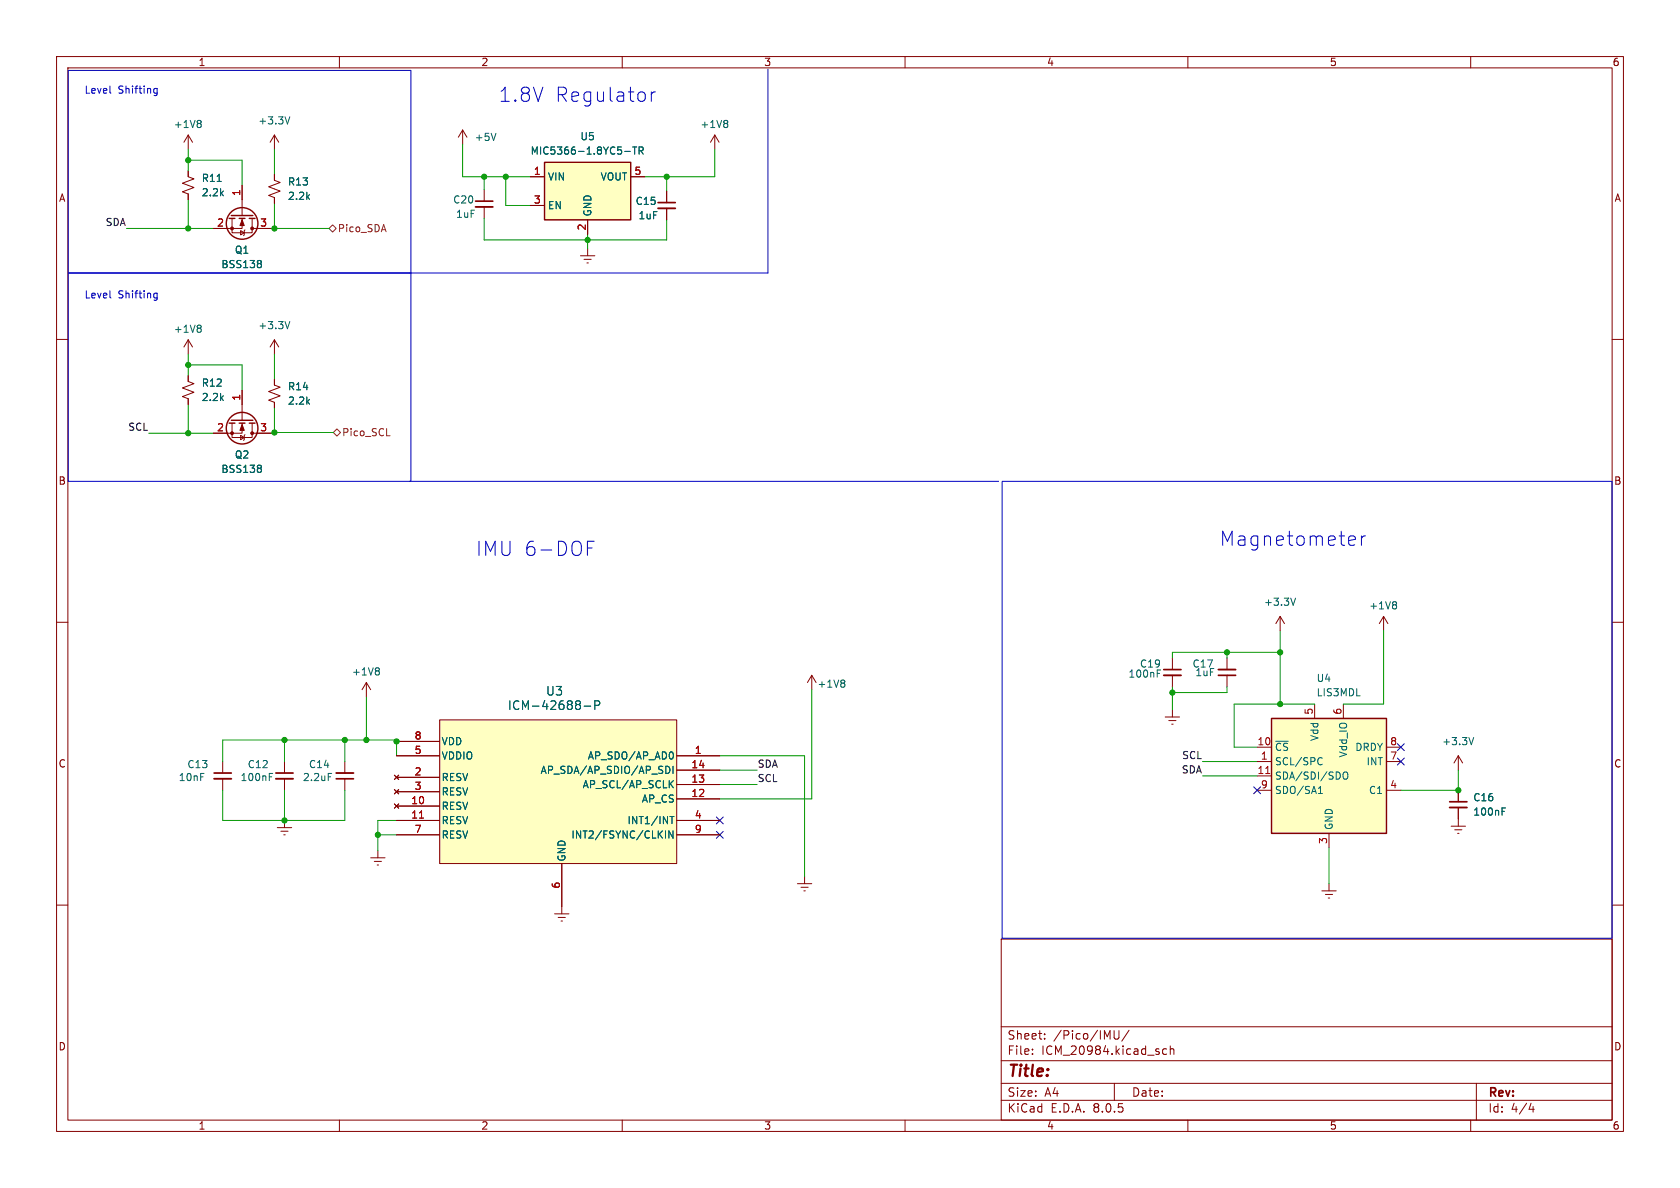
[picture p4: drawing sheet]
<svg xmlns="http://www.w3.org/2000/svg" width="297mm" height="210mm" viewBox="0 0 297 210" stroke-linecap="round" stroke-linejoin="round" font-family="sans-serif">
<g fill="none" stroke="#840000" stroke-width=".18">
<path d="M10 10h277v190h-277zM12 12h273v186h-273zM60 10v2M110 10v2M160 10v2M210 10v2M260 10v2M126.4 23.9l-.8 1.2M126.4 23.9v2.5M126.4 23.9l.7 1.2M10 60h2M285 60h2"/>
<path d="M10 110h2M143.5 119.4l-.8 1.3M143.5 119.4v2.5M143.5 119.4l.8 1.3M285 110h2M39.4 134.6v2.1M39.4 137.7v2M10 160h2M65.5 151.6h2.6M66.2 152.3h1.2M66.7 152.9h.2M66.8 150.4v1.2"/>
<path d="M285 160h2M98 161.5h2.6M98.7 162.2h1.2M99.2 162.8h.2M99.3 160.3v1.2M177 166h108v32h-108zM60 198v2M110 198v2M160 198v2M177 194.5h108M177 191.5h108M177 187.5h108"/>
<path d="M177 181.5h108M182.5 186.3v.1M182.5 185.5v.1M184.7 183.6v.1M184.7 182.8v.1M197 182.2v1.2l.2 .3 .5-.1 .1-.2v-1.2M197 191.5v3M199.6 182.1l-1.3 2M206.2 185.5l-.4-.1-.3 .3v.4l.2 .2h.5M206.9 185.5l.2-.1 .4 .1v.9M206.9 184.9v1.5M210 198v2"/>
<path d="M260 198v2M261 191.5v6.5M270.7 195l-.4 1.1h.9M271 195.6v1"/>
</g>
<path d="M128.4 21.3l.3 .2-.3 .3 .3 .3v.2l-.3 .3M149.1 120.2l.3 .3-.3 .3 .3 .2v.2l-.3 .3" fill="none" stroke="#006464" stroke-width=".18"/>
<path d="M37.8 137.7h3.1" fill="none" stroke="#840000" stroke-width=".33"/>
<path d="M37.8 136.7h3.1" fill="none" stroke="#840000" stroke-width=".3"/>
<path d="M77.7 127.3h41.9v25.4h-41.9z" fill="#ffffc2"/>
<g fill="none" stroke="#840000" stroke-width=".18">
<path d="M69.7 137l.8 .8M69.7 139.6l.8 .7M70.1 133.6h7.6M70.1 137.4h7.6M70.1 140h7.6M70.1 131.1h7.6M70.5 137l-.8 .8M70.5 139.6l-.8 .7M77.7 127.3h41.9v25.4h-41.9zM119.6 133.6h7.7M119.6 138.7h7.7M119.6 136.1h7.7"/>
<path d="M69.7 142.1l.8 .8M70.1 142.5h7.6M70.1 145h7.6M70.1 147.6h7.6M70.5 142.1l-.8 .8M99.3 152.7v7.6M119.6 141.2h7.7M119.6 145h7.7M119.6 147.6h7.7M141 156.2h2.5M141.6 156.8h1.3M142.1 157.5h.3"/>
<path d="M142.2 154.9v1.3"/>
</g>
<path d="M103.3 124.8h1.1M105.2 124.7l.7-.1 .1-.2v-.4l-.3-.1h-.5v1.5M117.7 135.5a.64 .64 0 0 1 .7 .6 .64 .64 0 0 1-.7 .6M118.5 138.5l.5 .8M118.7 132.9a.79 .79 0 0 1 0 1.3M119 135.5v1.2M119 138l-.7 .7M117.6 146.9v1.3M118.4 144.3h.8M118.8 144.3v1.3M119 146.9v1.3l-.7-1.3v1.3" fill="none" stroke="#006464" stroke-width=".18"/>
<path d="M74.2 144.6h.7" fill="none" stroke="#a90000" stroke-width=".18"/>
<path d="M96.3 28.7h15.2v10.2h-15.2z" fill="#ffffc2"/>
<g fill="none" stroke="#840000" stroke-width=".25">
<path d="M40.5 38.6h1M40.9 38.1h3.8M42.3 38.6h1M44.1 38.6h1M96.3 28.7h15.2v10.2h-15.2zM40.5 74.8h1M40.9 74.3h3.8M42.3 74.8h1M44.1 74.8h1"/>
<circle cx="42.8" cy="39.5" r="2.79"/>
<circle cx="42.8" cy="75.7" r="2.79"/>
</g>
<g fill="none" stroke="#840000" stroke-width=".18">
<path d="M33.3 30.2v1l1 .4-2 .8 2 .7-2 .8 1 .4v1M33.3 23.9v2.5M33.3 23.9l-.8 1.2M33.3 23.9l.7 1.2M41 38.6v2.5h3.6v-2.5M42.8 38.6v1.8h-5.1M42.8 32.8v5.3M48.5 30.9v1l1 .4-2 .7 2 .8-2 .7 1 .4v1M48.5 23.9v2.5M48.5 23.9l-.7 1.2M48.5 23.9l.8 1.2M81.8 23l-.8 1.3"/>
<path d="M81.8 23v2.5M81.8 23l.7 1.3M85.6 33.5v2.1M85.6 36.6v2M93.7 31.2h2.6M93.7 36.3h2.6M103.9 38.9v2.5M111.5 31.2h2.5M117.9 33.8v2M117.9 36.8v2.1M42.5 40.8l.7 .3-.7 .4zM43.3 40.6l-.1 .2v.7l-.1 .2"/>
<path d="M44.6 40.4h3.3M102.6 45.2h2.6M103.3 45.8h1.2M103.8 46.5h.2M103.9 43.9v1.3M33.3 66.4v1l1 .4-2 .8 2 .7-2 .8 1 .4v1M33.3 60.1v2.5M33.3 60.1l-.8 1.2M33.3 60.1l.7 1.2M41 74.8v2.5h3.6v-2.5M42.5 77l.7 .3-.7 .4zM42.8 74.8v1.8h-5.1"/>
<path d="M42.8 69v5.3M43.3 76.8l-.1 .2v.7l-.1 .2M44.6 76.6h3.3M48.5 67.1v1l1 .4-2 .7 2 .8-2 .7 1 .4v1M48.5 60.1v2.5M48.5 60.1l-.7 1.2M48.5 60.1l.8 1.2M207.3 116.3v2.1M207.3 119.4v2M226.3 109l-.7 1.2M226.3 109v2.5M226.3 109l.8 1.2"/>
<path d="M256.5 146.1h2.6M257.2 146.7h1.2M257.7 147.3h.2M257.8 144.8v1.3"/>
</g>
<g fill="none" stroke="#006464" stroke-width=".18">
<path d="M35.3 21.3l.3 .2-.3 .3 .3 .3v.2l-.3 .3M38.4 32.1h.7M51.2 20.6l-.4 1.3M87.7 23.6l-.4 1.2M110.4 26.8h1M111.8 26h.8M112.2 26v1.2M113 26.6h.6l.1-.2v-.3l-.7-.1v1.2M113.3 26.6l.4 .6M35.3 57.5l.3 .2-.3 .3 .3 .3v.2l-.3 .2M46 46l.2 .3-.2 .3 .2 .2v.3l-.2 .2M51.2 56.8l-.4 1.3"/>
<path d="M46 82.2l.2 .3-.2 .3 .2 .2v.3l-.2 .2M204.6 119h.4M229 105.7l-.4 1.3"/>
</g>
<path d="M84.1 36.6h3M116.3 36.8h3.1M205.7 119.4h3.1" fill="none" stroke="#840000" stroke-width=".33"/>
<path d="M84.1 35.6h3M116.3 35.8h3.1M205.7 118.4h3.1" fill="none" stroke="#840000" stroke-width=".3"/>
<g fill="#840000" stroke="#840000" stroke-width=".18">
<path d="M42.8 38.9l.4 1h-.8z"/>
<path d="M42.8 75.1l.4 1h-.8z"/>
<circle cx="41" cy="40.4" r=".25"/>
<circle cx="44.6" cy="40.4" r=".25"/>
<circle cx="41" cy="76.6" r=".25"/>
<circle cx="44.6" cy="76.6" r=".25"/>
</g>
<path d="M224.8 127h20.3v20.3h-20.3z" fill="#ffffc2"/>
<path d="M224.8 127h20.3v20.3h-20.3z" fill="none" stroke="#840000" stroke-width=".25"/>
<g fill="none" stroke="#840000" stroke-width=".18">
<path d="M33.3 30.2v1M33.3 34.3v1M42.8 32.8v2.5M48.5 30.9v1M48.5 34.9v1M93.7 31.2h2.6M93.7 36.3h2.6M103.9 38.9v2.5M111.5 31.2h2.5M117.9 33.8v2M117.9 36.8v2.1M37.7 40.4h2.6"/>
<path d="M45.3 40.4h2.6M33.3 66.4v1M33.3 70.5v1M37.7 76.6h2.6M42.8 69v2.5M45.3 76.6h2.6M48.5 67.1v1M48.5 71.1v1M216.9 116.3v2.1M216.9 119.4v2M244.6 109l-.8 1.2M244.6 109v2.5"/>
<path d="M244.6 109l.8 1.2M50.3 134.6v2.1M50.3 137.7v2M61 134.6v2.1M61 137.7v2M64.8 120.7l-.8 1.2M64.8 120.7v2.5M64.8 120.7l.7 1.2M69.7 137l.8 .8M69.7 139.6l.8 .7M70.1 133.6h7.6M70.1 137.4h7.6"/>
<path d="M70.1 140h7.6M70.1 131.1h7.6M70.5 137l-.8 .8M70.5 139.6l-.8 .7M119.6 133.6h7.7M119.6 138.7h7.7M119.6 136.1h7.7M206 126.7h2.5M206.6 127.4h1.3M207.1 128h.3M207.3 125.5v1.2M222.2 134.6h2.6"/>
<path d="M222.2 132.1h2.6M222.2 137.2h2.6M222.2 139.7h2.6M232.4 124.5v2.5M237.5 124.5v2.5M245.1 134.6h2.5M245.1 132.1h2.5M245.1 139.7h2.5M257.8 133.6v2.5M257.8 139.7v2M257.8 133.6l-.8 1.3M257.8 133.6l.8 1.3"/>
<path d="M49 146.3h2.6M49.7 146.9h1.2M50.2 147.6h.2M50.3 145v1.3M69.7 142.1l.8 .8M70.1 147.6h7.6M70.1 142.5h7.6M70.1 145h7.6M70.5 142.1l-.8 .8M99.3 152.7v7.6M119.6 147.6h7.7M119.6 141.2h7.7"/>
<path d="M119.6 145h7.7M233.7 157.5h2.5M234.3 158.1h1.3M234.8 158.8h.3M234.9 147.3v2.6M234.9 156.2v1.3M257.8 142.7v2.1"/>
</g>
<g fill="none" stroke="#006464" stroke-width=".18">
<path d="M38.4 32.1h.7M110.4 26.8h1M111.8 26h.8M112.2 26v1.2M113 26.6h.6l.1-.2v-.3l-.7-.1v1.2M113.3 26.6l.4 .6M46 46l.2 .3-.2 .3 .2 .2v.3l-.2 .2M46 82.2l.2 .3-.2 .3 .2 .2v.3l-.2 .2M66.8 118.1l.3 .2-.3 .3 .3 .2v.3l-.3 .2M246.7 106.4l.2 .2-.2 .3 .2 .3v.2l-.2 .2M47.6 136.7h.6M47.6 137.3h.4"/>
<path d="M58 136.7h.6M103.3 124.8h1.1M105.2 124.7l.7-.1 .1-.2v-.4l-.3-.1h-.5v1.5M117.7 135.5a.64 .64 0 0 1 .7 .6 .64 .64 0 0 1-.7 .6M118.5 138.5l.5 .8M118.7 132.9a.79 .79 0 0 1 0 1.3M119 135.5v1.2M119 138l-.7 .7M233.2 139.3l.2-.3v1.3M233.4 133.9l.3 .2M233.7 135.1l-.3 .1M237.5 136.7l.2-.2a.43 .43 0 0 1 .6 .4v.4a.42 .42 0 0 1-.4 .5 .42 .42 0 0 1-.5-.5z"/>
<path d="M260.5 130.4l-.4 1.2M117.6 146.9v1.3M118.4 144.3h.8M118.8 144.3v1.3M119 146.9v1.3l-.7-1.3v1.3M233.1 140.3h.7M265.5 143.4h.5M265.5 142.8h.6"/>
</g>
<path d="M223.8 136.7h.7M74.2 144.6h.7" fill="none" stroke="#a90000" stroke-width=".18"/>
<path d="M215.4 118.4h3M48.8 137.7h3M59.4 136.7h3.1M256.3 142.7h3" fill="none" stroke="#840000" stroke-width=".33"/>
<path d="M215.4 119.4h3M48.8 136.7h3M59.4 137.7h3.1M256.3 141.7h3" fill="none" stroke="#840000" stroke-width=".3"/>
<path d="M58.2 40.4l.6-.6 .6 .6-.6 .6zM58.9 76.5l.7-.7 .6 .7-.6 .6zM68.4 77h.6" fill="none" stroke="#725600" stroke-width=".18"/>
<g fill="none" stroke="#0000c2" stroke-width=".18">
<path d="M12.1 12.4h60.5v35.9h-60.5zM19.5 16.4l.1 .1M27.2 16.4l.2 .1 .4-.1M27.8 15.6v1.1l-.3 .2-.3-.1M27.8 15.7l-.4-.1-.2 .2M115.1 16.2v1.7M115.9 16.2a.64 .64 0 0 0-.8 .5M135.8 12.2v36.1h-63.4M12.1 48.3h60.5v36.8h-60.5zM19.5 52.6l.1 .1M27.2 52.6l.2 .1 .4-.1M27.8 51.8v1.1l-.3 .2-.3-.1"/>
<path d="M27.8 51.9l-.4-.1-.2 .1M72.4 85.1h104.1M103.8 96.9h.9M103.8 95.7h1.2M177.2 85.1h107.8v80.8h-107.8zM238.8 94.7l.7 .2 .1 .4-1.2 .3M239.5 96.3l-.7 .1M240.7 94.7v1.7M241.4 94.7a.64 .64 0 0 0-.7 .5"/>
</g>
<g fill="none" stroke="#009600" stroke-width=".18">
<path d="M33.3 26.4v3.8M33.3 35.3v5.1M33.3 28.3h9.5v4.5M48.5 26.4v4.5M48.5 35.9v4.5M81.8 25.5v5.7h11.9M85.6 38.6v3.8h32.3v-3.5M85.6 31.2v2.3M89.4 31.2v5.1h4.3M117.9 31.2v2.6M126.4 26.4v4.8h-12.4M22.4 40.4h15.3"/>
<path d="M47.9 40.4h10.3M103.9 41.4v2.5M26.3 76.6h11.4M33.3 62.6v3.8M33.3 71.5v5.1M33.3 64.5h9.5v4.5M48.5 62.6v4.5M48.5 72.1v4.5h-.6M48.5 76.5h10.4M216.9 115.3v1M226.3 115.3h-19v1M226.3 111.5v13"/>
<path d="M244.6 111.5v13h-7.1M39.4 139.7v5.3h21.6v-5.3M50.3 130.8v3.8M50.3 139.7v5.3M61 130.8v3.8M64.8 123.2v7.6M70.1 133.6v-2.8h-30.7v3.8M127.3 138.7h6.6M127.3 133.6h14.9v21.3M127.3 136.1h6.6M143.5 121.9v19.3h-16.2M207.3 121.4v4.1"/>
<path d="M212.6 134.6h9.6M212.6 137.2h9.6M216.9 121.4v1h-9.6M232.4 124.5h-14.2v7.6h4M257.8 136.1v3.6h-10.2M66.8 147.6h3.3M70.1 145h-3.3v5.4M234.9 149.9v6.3"/>
</g>
<path d="M221.6 139.1l1.3 1.2M222.9 139.1l-1.3 1.2M247 134l1.3 1.2M247 131.5l1.3 1.2M248.3 134l-1.3 1.2M248.3 131.5l-1.3 1.2M126.6 144.4l1.3 1.2M126.6 147l1.3 1.2M127.9 144.4l-1.3 1.2M127.9 147l-1.3 1.2" fill="none" stroke="#000084" stroke-width=".18"/>
<g fill="#009600" stroke="#009600" stroke-width=".18">
<circle cx="61" cy="130.8" r=".46"/>
<circle cx="33.3" cy="76.6" r=".46"/>
<circle cx="48.5" cy="76.5" r=".46"/>
<circle cx="50.3" cy="145" r=".46"/>
<circle cx="64.8" cy="130.8" r=".46"/>
<circle cx="50.3" cy="130.8" r=".46"/>
<circle cx="70.1" cy="131.1" r=".46"/>
<circle cx="103.9" cy="42.4" r=".46"/>
<circle cx="66.8" cy="147.6" r=".46"/>
<circle cx="117.9" cy="31.2" r=".46"/>
<circle cx="85.6" cy="31.2" r=".46"/>
<circle cx="89.4" cy="31.2" r=".46"/>
<circle cx="33.3" cy="28.3" r=".46"/>
<circle cx="33.3" cy="64.5" r=".46"/>
<circle cx="33.3" cy="40.4" r=".46"/>
<circle cx="48.5" cy="40.4" r=".46"/>
<circle cx="207.3" cy="122.4" r=".46"/>
<circle cx="257.8" cy="139.7" r=".46"/>
<circle cx="216.9" cy="115.3" r=".46"/>
<circle cx="226.3" cy="124.5" r=".46"/>
<circle cx="226.3" cy="115.3" r=".46"/>
</g>
<g font-size="3.5" fill="#0000c2">
<text x="88.1" y="18.2">1.8V</text>
<text x="98.1" y="18.2">Regulator</text>
<text x="84.1" y="98.5">IMU 6-DOF</text>
<text x="215.6" y="96.7">Magnetometer</text>
</g>
<text font-size="2.8" fill="#840000" x="178" y="190.9">Title:</text>
<g font-size="2.1" fill="#006464">
<text x="89.7" y="125.7">ICM-42688-P</text>
<text x="96.4" y="123.2">U3</text>
</g>
<g font-size="2.1" fill="#840000">
<text x="178" y="184">Sheet:</text>
<text x="186.2" y="184">/Pico/IMU/</text>
<text x="178" y="186.7">File:</text>
<text x="184.1" y="186.7">ICM_20984.kicad_sch</text>
<text x="178" y="196.9">KiCad</text>
<text x="178" y="194.1">Size:</text>
<text x="184.7" y="194.1">A4</text>
<text x="185.7" y="196.9">E.D.A.</text>
<text x="193.3" y="196.9">8.0.5</text>
<text x="200" y="194.1">Date:</text>
<text x="263" y="194.3">Rev:</text>
<text x="263" y="196.9">Id:</text>
<text x="267.1" y="196.9">4/4</text>
</g>
<g font-size="1.8" fill="#840000">
<text x="35" y="11.9">1</text>
<text x="85" y="11.9">2</text>
<text x="135" y="11.9">3</text>
<text x="185" y="11.9">4</text>
<text x="235" y="11.9">5</text>
<text x="285" y="11.9">6</text>
<text x="10.3" y="35.9">A</text>
<text x="285.3" y="35.9">A</text>
<text x="10.3" y="85.9">B</text>
<text x="285.3" y="85.9">B</text>
<text x="10.3" y="135.9">C</text>
<text x="285.3" y="135.9">C</text>
<text x="10.3" y="185.9">D</text>
<text x="285.3" y="185.9">D</text>
<text x="35" y="199.9">1</text>
<text x="85" y="199.9">2</text>
<text x="135" y="199.9">3</text>
<text x="185" y="199.9">4</text>
<text x="235" y="199.9">5</text>
<text x="285" y="199.9">6</text>
</g>
<g font-size="1.8" fill="#0000c2">
<text x="14.9" y="16.6">Level</text>
<text x="20.9" y="16.6">Shifting</text>
<text x="14.9" y="52.8">Level</text>
<text x="20.9" y="52.8">Shifting</text>
</g>
<g font-size="1.8" fill="#006464">
<text x="30.6" y="22.8">+1V8</text>
<text x="45.6" y="22.2">+3.3V</text>
<text x="123.7" y="22.8">+1V8</text>
<text x="83.8" y="25.1">+5V</text>
<text x="93.7" y="27.5">MIC5366-1.8YC5-TR</text>
<text x="102.5" y="25">U5</text>
<text x="35.6" y="34.9">2.2k</text>
<text x="35.6" y="32.4">R11</text>
<text x="50.8" y="35.5">2.2k</text>
<text x="50.8" y="33">R13</text>
<text x="96.8" y="32.1">VIN</text>
<text x="106.1" y="32.1">VOUT</text>
<text x="80" y="36.2">C20</text>
<text x="80.5" y="38.7">1uF</text>
<text x="96.8" y="37.2">EN</text>
<text x="104.7" y="38.4" transform="rotate(-90 104.7 38.4)">GND</text>
<text x="112.3" y="36.4">C15</text>
<text x="112.8" y="39">1uF</text>
<text x="39" y="47.6">BSS138</text>
<text x="41.4" y="45.1">Q1</text>
<text x="30.6" y="59">+1V8</text>
<text x="45.6" y="58.4">+3.3V</text>
<text x="35.6" y="71.1">2.2k</text>
<text x="35.6" y="68.6">R12</text>
<text x="50.8" y="71.7">2.2k</text>
<text x="50.8" y="69.2">R14</text>
<text x="39" y="83.8">BSS138</text>
<text x="41.4" y="81.3">Q2</text>
<text x="223.4" y="107.3">+3.3V</text>
<text x="242" y="107.9">+1V8</text>
<text x="62.1" y="119.6">+1V8</text>
<text x="199.4" y="120">100nF</text>
<text x="201.4" y="118.2">C19</text>
<text x="210.7" y="118.2">C17</text>
<text x="211.2" y="119.7">1uF</text>
<text x="144.4" y="121.8">+1V8</text>
<text x="232.7" y="120.8">U4</text>
<text x="232.7" y="123.3">LIS3MDL</text>
<text x="78" y="131.9">VDD</text>
<text x="233.3" y="131.1" transform="rotate(-90 233.3 131.1)">Vdd</text>
<text x="254.9" y="131.9">+3.3V</text>
<text x="33" y="136">C13</text>
<text x="43.7" y="136">C12</text>
<text x="54.5" y="136">C14</text>
<text x="78" y="134.5">VDDIO</text>
<text x="95.5" y="137">AP_SDA/AP_SDIO/AP_SDI</text>
<text x="103.8" y="134.5">AP_SDO/AP_AD0</text>
<text x="225.3" y="135.5">SCL/SPC</text>
<text x="225.3" y="132.9">~{CS}</text>
<text x="238.4" y="134" transform="rotate(-90 238.4 134)">Vdd_IO</text>
<text x="239.5" y="132.9">DRDY</text>
<text x="241.5" y="135.5">INT</text>
<text x="31.5" y="138.3">10nF</text>
<text x="42.4" y="138.3">100nF</text>
<text x="53.5" y="138.3">2.2uF</text>
<text x="78" y="143.4">RESV</text>
<text x="78" y="138.3">RESV</text>
<text x="78" y="140.8">RESV</text>
<text x="102.9" y="139.5">AP_SCL/AP_SCLK</text>
<text x="113.4" y="142.1">AP_CS</text>
<text x="225.3" y="138">SDA/SDI/SDO</text>
<text x="225.3" y="140.6">SDO/SA1</text>
<text x="241.9" y="140.6">C1</text>
<text x="260.4" y="141.8">C16</text>
<text x="78" y="145.9">RESV</text>
<text x="78" y="148.4">RESV</text>
<text x="100.9" y="148.4">INT2/FSYNC/CLKIN</text>
<text x="110.8" y="145.9">INT1/INT</text>
<text x="235.8" y="146.8" transform="rotate(-90 235.8 146.8)">GND</text>
<text x="260.4" y="144.4">100nF</text>
<text x="100.2" y="152.4" transform="rotate(-90 100.2 152.4)">GND</text>
</g>
<g font-size="1.8" fill="#a90000">
<text x="42.5" y="34.7" transform="rotate(-90 42.5 34.7)">1</text>
<text x="94.3" y="31">1</text>
<text x="112.1" y="31">5</text>
<text x="38.3" y="40.1">2</text>
<text x="45.9" y="40.1">3</text>
<text x="94.3" y="36.1">3</text>
<text x="103.6" y="40.8" transform="rotate(-90 103.6 40.8)">2</text>
<text x="42.5" y="70.9" transform="rotate(-90 42.5 70.9)">1</text>
<text x="38.3" y="76.3">2</text>
<text x="45.9" y="76.3">3</text>
<text x="73.2" y="130.8">8</text>
<text x="222.2" y="131.8">10</text>
<text x="232.2" y="126.4" transform="rotate(-90 232.2 126.4)">5</text>
<text x="237.2" y="126.4" transform="rotate(-90 237.2 126.4)">6</text>
<text x="245.7" y="131.8">8</text>
<text x="73.2" y="137.2">2</text>
<text x="73.2" y="133.4">5</text>
<text x="122.1" y="135.9">14</text>
<text x="122.7" y="133.4">1</text>
<text x="222.2" y="136.9">11</text>
<text x="222.8" y="134.4">1</text>
<text x="245.7" y="134.4">7</text>
<text x="72.6" y="142.2">10</text>
<text x="73.2" y="139.7">3</text>
<text x="122.1" y="141">12</text>
<text x="122.1" y="138.4">13</text>
<text x="222.8" y="139.4">9</text>
<text x="245.7" y="139.4">4</text>
<text x="72.6" y="144.8">11</text>
<text x="73.2" y="147.3">7</text>
<text x="122.7" y="144.8">4</text>
<text x="122.7" y="147.3">9</text>
<text x="234.7" y="149.3" transform="rotate(-90 234.7 149.3)">3</text>
<text x="99.1" y="157.2" transform="rotate(-90 99.1 157.2)">6</text>
</g>
<g font-size="1.8" fill="#0f0f0f">
<text x="18.6" y="40">SDA</text>
<text x="22.6" y="76.2">SCL</text>
<text x="133.9" y="135.8">SDA</text>
<text x="208.8" y="136.8">SDA</text>
<text x="208.9" y="134.3">SCL</text>
<text x="133.9" y="138.3">SCL</text>
</g>
<g font-size="1.8" fill="#725600">
<text x="59.6" y="41.2">Pico_SDA</text>
<text x="60.4" y="77.3">Pico_SCL</text>
</g>
</svg>
